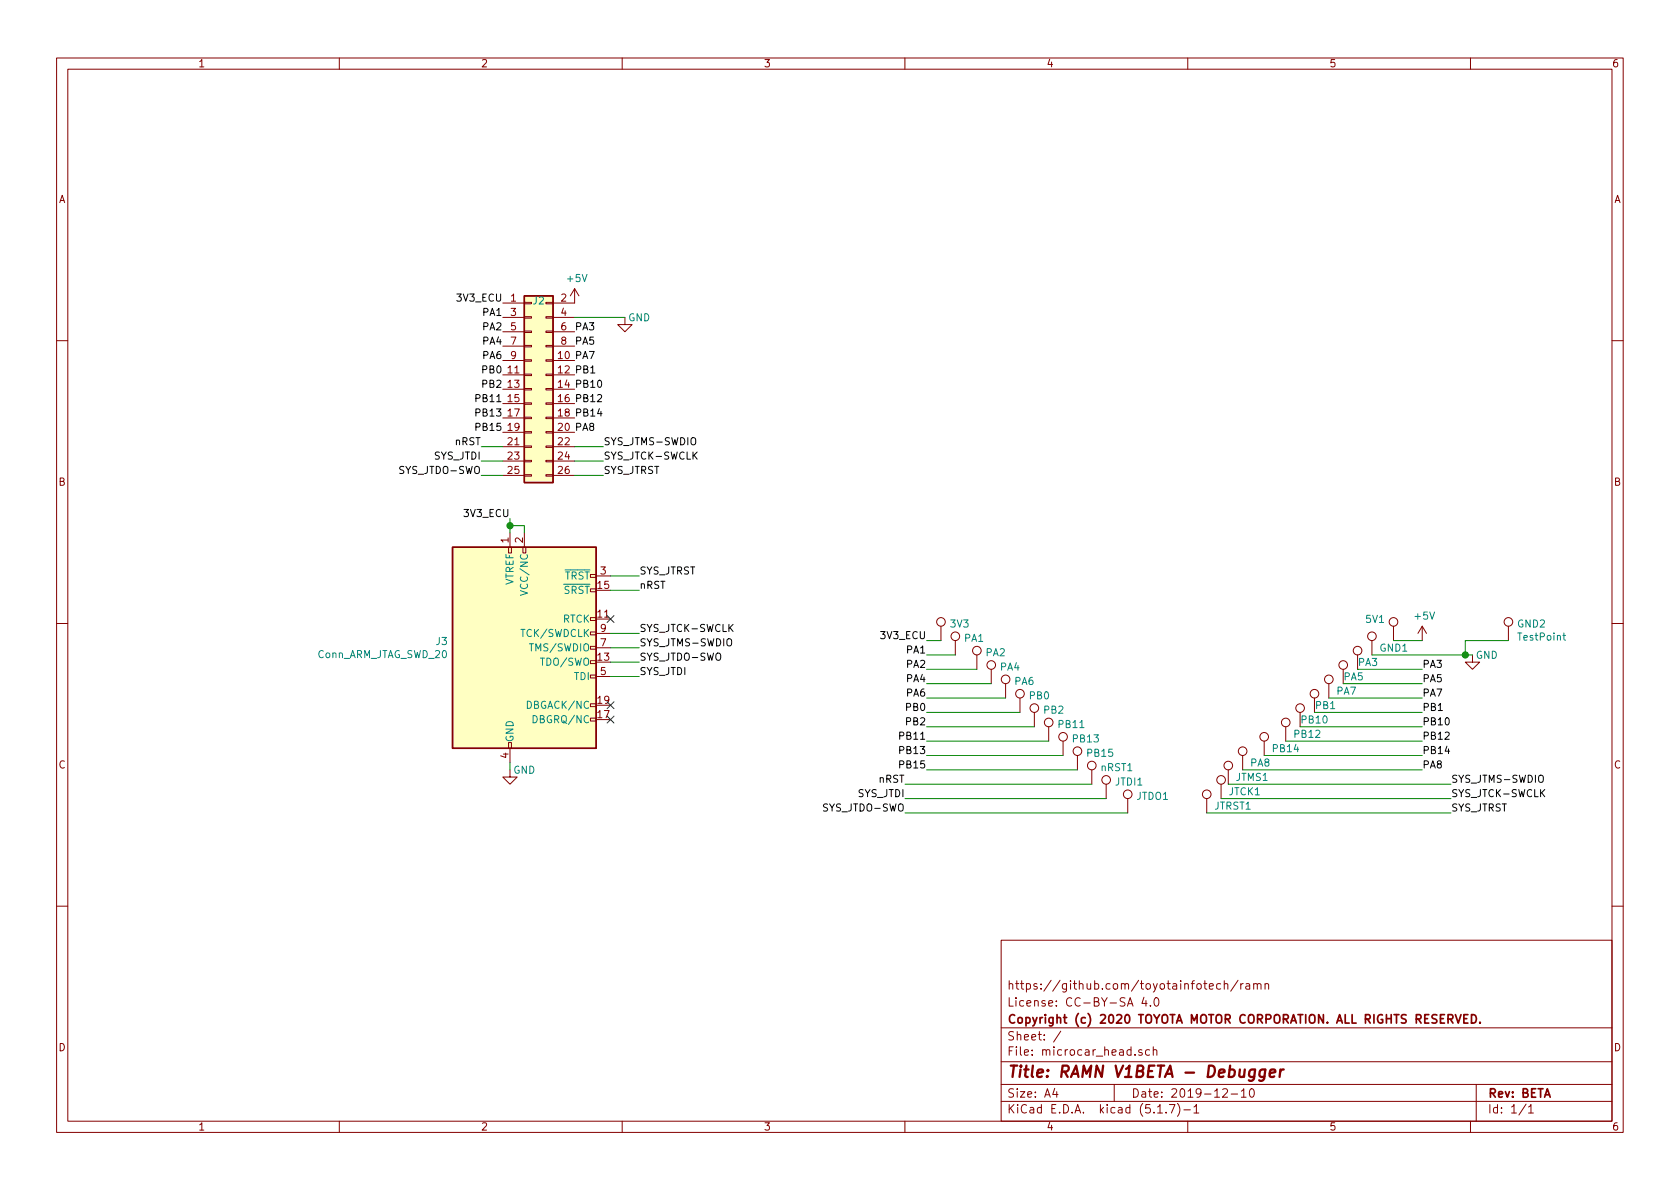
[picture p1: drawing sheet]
<svg xmlns="http://www.w3.org/2000/svg" width="297mm" height="210mm" viewBox="0 0 297 210" stroke-linecap="round" stroke-linejoin="round" font-family="sans-serif">
<g fill="none" stroke="#840000" stroke-width=".18">
<path d="M10 10.3h277v189.9h-277zM12 12.2h273v186.1h-273zM60 10.3v1.9M110 10.3v1.9M160 10.3v1.9M210 10.3v1.9M260 10.3v1.9M88.9 53.6h3.8M88.9 56.1h3.8M88.9 58.7h3.8M92.7 58.5h1.3v.3h-1.3zM92.7 56h1.3v.3h-1.3z"/>
<path d="M92.7 53.5h1.3v.2h-1.3zM96.5 58.5h1.3v.3h-1.3zM96.5 56h1.3v.3h-1.3zM96.5 53.5h1.3v.2h-1.3zM97.8 56.1h3.8M97.8 58.7h3.8M101.6 51v2.6h-3.8M101.6 51l-.8 1.3M101.6 51l.8 1.3M110.5 56.1v1.3h1.3l-1.3 1.3-1.3-1.3h1.3M10 60.2h2M88.9 63.7h3.8"/>
<path d="M88.9 66.3h3.8M88.9 68.8h3.8M88.9 71.4h3.8M88.9 73.9h3.8M88.9 76.4h3.8M88.9 79h3.8M88.9 61.2h3.8M92.7 73.8h1.3v.2h-1.3zM92.7 76.3h1.3v.3h-1.3zM92.7 78.9h1.3v.2h-1.3zM92.7 71.2h1.3v.3h-1.3zM92.7 66.2h1.3v.2h-1.3z"/>
<path d="M92.7 63.6h1.3v.3h-1.3zM92.7 61.1h1.3v.2h-1.3zM92.7 68.7h1.3v.3h-1.3zM96.5 73.8h1.3v.2h-1.3zM96.5 76.3h1.3v.3h-1.3zM96.5 78.9h1.3v.2h-1.3zM96.5 71.2h1.3v.3h-1.3zM96.5 66.2h1.3v.2h-1.3zM96.5 63.6h1.3v.3h-1.3zM96.5 61.1h1.3v.2h-1.3zM96.5 68.7h1.3v.3h-1.3zM97.8 63.7h3.8"/>
<path d="M97.8 66.3h3.8M97.8 68.8h3.8M97.8 71.4h3.8M97.8 73.9h3.8M97.8 76.4h3.8M97.8 79h3.8M97.8 61.2h3.8M285 60.2h2M88.9 81.5h3.8M88.9 84.1h3.8M89.9 96.8h.5v1h-.5zM90.2 94.2v2.6"/>
<path d="M92.5 96.8h.5v1h-.5zM92.7 81.4h1.3v.3h-1.3zM92.7 83.9h1.3v.3h-1.3zM92.7 94.2v2.6M96.5 81.4h1.3v.3h-1.3zM96.5 83.9h1.3v.3h-1.3zM97.8 81.5h3.8M97.8 84.1h3.8M10 110.3h2M104.4 111.8h1v.5h-1zM104.4 116.8h1v.5h-1zM104.4 114.3h1v.5h-1z"/>
<path d="M104.4 109.2h1v.5h-1zM104.4 104.1h1v.5h-1zM104.4 101.6h1v.5h-1zM104.4 119.4h1v.5h-1zM105.4 101.8h2.5M105.4 119.6h2.5M105.4 114.5h2.5M105.4 112h2.5M166.4 110.7v2.6M168.9 113.3v2.5M172.7 115.8v2.6M175.3 118.4v2.5"/>
<path d="M237.5 118.4v2.5M240 115.8v2.6M242.6 113.3v2.5M246.4 110.7v2.6M251.5 110.7l-.8 1.3M251.5 110.7v2.6M251.5 110.7l.7 1.3M260.3 115.8v1.3h1.3l-1.3 1.3-1.2-1.3h1.2M266.7 110.7v2.6M285 110.3h2M89.9 131.3h.5v1h-.5zM90.2 136.1v1.3h1.2l-1.2 1.3-1.3-1.3h1.3"/>
<path d="M90.2 132.3v2.6M104.4 127h1v.5h-1zM104.4 124.5h1v.5h-1zM177.8 120.9v2.5M180.3 123.4v2.6M182.9 126v2.5M185.4 128.5v2.6M188 131.1v2.5M190.5 133.6v2.5M193 136.1v2.6M195.6 138.7v2.5M215.9 138.7v2.5"/>
<path d="M217.2 136.1v2.6M219.7 133.6v2.5M223.5 131.1v2.5M227.3 128.5v2.6M229.9 126v2.5M232.4 123.4v2.6M234.9 120.9v2.5M199.4 141.2v2.6M213.4 141.2v2.6M10 160.2h2M177 166.3h108v32h-108zM202.3 176.3l-.4 1.1h.9"/>
<path d="M202.6 176.9v1M203.4 177.8v.1M204.2 176.6l.2-.2a.8 .8 0 0 1 .5 .8 .8 .8 0 0 1-.5 .7l-.2-.1-.2-.4zM213.8 174.4l.7-.1v-.3l-.5-.1-.2 .2 .1 .7h.6M215.8 174l-.4-.1-.3 .3 .1 .6 .2 .1 .4-.1M216.5 174.1l.2-.2 .3 .1 .1 .9M216.5 173.4v1.5M218.9 173.3l-1.3 2M219.4 173.9v1M219.8 173.9l-.4 .3M220.3 174h.6l.1 .9M221 174.3l-.6 .1a.29 .29 0 0 0-.2 .2 .29 .29 0 0 0 .2 .3l.6-.1"/>
<path d="M221.7 174.1l.2-.2 .3 .1 .1 .9M221.7 173.9v1M222.3 174.1a.36 .36 0 0 1 .3-.2 .36 .36 0 0 1 .4 .2v.8M223.7 174.1l.2-.2 .3 .1 .1 .9M223.7 173.9v1M285 160.2h2M60 198.3v1.9M110 198.3v1.9M160 198.3v1.9M177 194.8h108M177 191.8h108M177 187.8h108"/>
<path d="M177 181.8h108M186.5 192.5l-.4 1h1M186.8 193v1M187.6 182.3l-1.3 2M197 191.8v3M200.7 186.5v.1M201.9 185.7a.37 .37 0 0 0-.6 .1l.1 .2 .5 .2 .1 .1-.2 .3-.5-.1M203.3 185.7l-.5-.1-.3 .3 .1 .6 .2 .1 .5-.1M203.9 185.7h.1a.37 .37 0 0 1 .5 .1v.8M203.9 185.1v1.5M204.7 196.8h.8M206.2 196.7v.1"/>
<path d="M206.8 195.3h.9l-.6 1.5M208.2 195.1a1.71 1.71 0 0 1 0 2.3M209.3 196.3h1.2M210 198.3v1.9M211.1 195.8l.4-.5v1.5M211.1 196.8h.9M216.2 192.7l.2-.2h.4l.2 .5-.9 1h.9M217.7 193.5h1.1M219.5 193l.4-.5v1.5M219.5 194h.8M221.1 192.6l.2-.1a.8 .8 0 0 1 .5 .8 .8 .8 0 0 1-.5 .7 1 1 0 0 1-.2-1.4zM260 198.3v1.9"/>
<path d="M261 191.8v6.5M269.8 195.2l-1.2 2M270.3 195.8l.4-.5v1.5M270.3 196.8h.8"/>
<circle cx="166.4" cy="110" r=".76"/>
<circle cx="168.9" cy="112.5" r=".76"/>
<circle cx="172.7" cy="115.1" r=".76"/>
<circle cx="175.3" cy="117.6" r=".76"/>
<circle cx="237.5" cy="117.6" r=".76"/>
<circle cx="240" cy="115.1" r=".76"/>
<circle cx="242.6" cy="112.5" r=".76"/>
<circle cx="246.4" cy="110" r=".76"/>
<circle cx="266.7" cy="110" r=".76"/>
<circle cx="177.8" cy="120.1" r=".76"/>
<circle cx="180.3" cy="122.7" r=".76"/>
<circle cx="182.9" cy="125.2" r=".76"/>
<circle cx="185.4" cy="127.8" r=".76"/>
<circle cx="188" cy="130.3" r=".76"/>
<circle cx="190.5" cy="132.8" r=".76"/>
<circle cx="193" cy="135.4" r=".76"/>
<circle cx="195.6" cy="137.9" r=".76"/>
<circle cx="215.9" cy="137.9" r=".76"/>
<circle cx="217.2" cy="135.4" r=".76"/>
<circle cx="219.7" cy="132.8" r=".76"/>
<circle cx="223.5" cy="130.3" r=".76"/>
<circle cx="227.3" cy="127.8" r=".76"/>
<circle cx="229.9" cy="125.2" r=".76"/>
<circle cx="232.4" cy="122.7" r=".76"/>
<circle cx="234.9" cy="120.1" r=".76"/>
<circle cx="199.4" cy="140.5" r=".76"/>
<circle cx="213.4" cy="140.5" r=".76"/>
</g>
<path d="M223.7 189.1l-.2 1.6a.6 .6 0 0 1-.9 .3M223.7 189.2a.68 .68 0 0 0-1 .3v.6l.1 .2 .2 .1 .6-.1M224.5 189.8l1-.2-.1-.4h-.7l-.2 1 .2 .2 .6-.1M226.4 189.1l-.2 1.3M227 189.1a.5 .5 0 0 0-.6 .4" fill="none" stroke="#840000" stroke-width=".41"/>
<path d="M257.3 179.4l.5 1.5 .5-1.5M259.5 179.4h-.7v1.5h.7M260.2 179.4a.76 .76 0 0 1 .8 .8 .76 .76 0 0 1-.8 .7zM258.8 180.1h.5M261.7 180.8v.1" fill="none" stroke="#840000" stroke-width=".3"/>
<g fill="#ffffc2" stroke="#ffffc2" stroke-width=".18">
<path d="M92.7 52.3h5.1v33h-5.1z"/>
<path d="M80 96.8h25.4v35.5h-25.4z"/>
</g>
<path d="M92.7 52.3h5.1v33h-5.1zM80 96.8h25.4v35.5h-25.4z" fill="none" stroke="#840000" stroke-width=".25"/>
<path d="M92 104.4l1.3 .5-1.3 .4M276.3 112.4h.5M276.5 111.9v1.1l.3 .2M94.3 126.5a.64 .64 0 0 1 .7 .7 .64 .64 0 0 1-.7 .6z" fill="none" stroke="#008484" stroke-width=".18"/>
<g fill="none" stroke="#008400" stroke-width=".18">
<path d="M101.6 56.1h8.9M85.1 79h3.8M101.6 79h5.1M85.1 81.5h3.8M85.1 84.1h3.8M90.2 91.7v2.5M90.2 93h2.5v1.2M101.6 81.5h5.1M101.6 84.1h5.1M107.9 101.8h5.1M107.9 104.4h5.1M107.9 117.1h5.1"/>
<path d="M107.9 112h5.1M107.9 114.5h5.1M107.9 119.6h5.1M163.8 115.8h5.1M163.8 118.4h8.9M163.8 113.3h2.6M240 118.4h11.5M242.6 115.8h17.7M246.4 113.3h5.1M266.7 113.3h-7.6v2.5M90.2 134.9v1.2M160 138.7h33"/>
<path d="M163.8 133.6h24.2M163.8 136.1h26.7M163.8 131.1h21.6M163.8 128.5h19.1M163.8 126h16.5M163.8 123.4h14M163.8 120.9h11.5M217.2 138.7h39.3M219.7 136.1h31.8M223.5 133.6h28M227.3 131.1h24.2M229.9 128.5h21.6"/>
<path d="M232.4 126h19.1M234.9 123.4h16.6M237.5 120.9h14M160 141.2h35.6M160 143.8h39.4M213.4 143.8h43.1M215.9 141.2h40.6"/>
</g>
<path d="M122.2 77.6a.45 .45 0 0 1 .8 0 .88 .88 0 0 1-.3 1.1l-.3-.1a1.07 1.07 0 0 1-.2-1zM123.3 79.9l-.8 .8M122.7 80.5l.6 .7M128.6 113.1a.45 .45 0 0 1 .7 0 .88 .88 0 0 1-.2 1.1h-.4a1.07 1.07 0 0 1-.1-1.1zM129.1 111l.5 .7M129.6 110.4l-.7 .7M272.1 137.3a.45 .45 0 0 1 .7 0 .88 .88 0 0 1-.2 1h-.4a1.07 1.07 0 0 1-.1-1zM273.1 139.6l-.7 .8M272.6 140.2l.5 .7" fill="none" stroke="#000" stroke-width=".18"/>
<g fill="#008400" stroke="#008400" stroke-width=".25">
<circle cx="90.2" cy="93" r=".51"/>
<circle cx="259.1" cy="115.8" r=".51"/>
</g>
<path d="M107.3 108.9l1.3 1.2M108.6 108.9l-1.3 1.2M107.3 126.6l1.3 1.3M107.3 124.1l1.3 1.2M108.6 126.6l-1.3 1.3M108.6 124.1l-1.3 1.2" fill="none" stroke="#000084" stroke-width=".18"/>
<text font-size="2.8" fill="#840000" x="178" y="190.5">Title: RAMN V1BETA - Debugger</text>
<g font-size="2.1" fill="#840000">
<text x="178" y="178">License: CC-BY-SA 4.0</text>
<text x="178" y="175">https://github.com/toyotainfotech/ramn</text>
<text x="178" y="184">Sheet: /</text>
<text x="178" y="181">Copyright (c) 2020 TOYOTA MOTOR CORPORATION. ALL RIGHTS RESERVED.</text>
<text x="178" y="186.7">File: microcar_head.sch</text>
<text x="178" y="196.9">KiCad E.D.A. kicad (5.1.7)-1</text>
<text x="178" y="194.1">Size: A4</text>
<text x="200" y="194.1">Date: 2019-12-10</text>
<text x="263" y="194.1">Rev: BETA</text>
<text x="263" y="196.9">Id: 1/1</text>
</g>
<g font-size="1.8" fill="#840000">
<text x="35" y="11.9">1</text>
<text x="85" y="11.9">2</text>
<text x="135" y="11.9">3</text>
<text x="185" y="11.9">4</text>
<text x="235" y="11.9">5</text>
<text x="285" y="11.9">6</text>
<text x="10.4" y="35.9">A</text>
<text x="285.4" y="35.9">A</text>
<text x="90.3" y="53.3">1</text>
<text x="99.2" y="53.3">2</text>
<text x="90.3" y="55.9">3</text>
<text x="90.3" y="58.4">5</text>
<text x="99.2" y="55.9">4</text>
<text x="99.2" y="58.4">6</text>
<text x="90.3" y="61">7</text>
<text x="90.3" y="63.5">9</text>
<text x="99.2" y="61">8</text>
<text x="89.8" y="66">11</text>
<text x="89.8" y="68.6">13</text>
<text x="89.8" y="71.1">15</text>
<text x="89.8" y="73.7">17</text>
<text x="89.8" y="76.2">19</text>
<text x="89.8" y="78.7">21</text>
<text x="89.8" y="81.3">23</text>
<text x="89.8" y="83.8">25</text>
<text x="98.7" y="78.7">22</text>
<text x="98.7" y="81.3">24</text>
<text x="98.7" y="83.8">26</text>
<text x="10.4" y="85.9">B</text>
<text x="285.4" y="85.9">B</text>
<text x="89.9" y="96" transform="rotate(-90 89.9 96)">1</text>
<text x="92.5" y="96" transform="rotate(-90 92.5 96)">2</text>
<text x="106.2" y="101.6">3</text>
<text x="105.7" y="104.1">15</text>
<text x="105.7" y="109.2">11</text>
<text x="106.2" y="111.8">9</text>
<text x="105.7" y="116.8">13</text>
<text x="106.2" y="119.4">5</text>
<text x="106.2" y="114.3">7</text>
<text x="105.7" y="124.5">19</text>
<text x="105.7" y="127">17</text>
<text x="10.4" y="135.9">C</text>
<text x="89.9" y="134.1" transform="rotate(-90 89.9 134.1)">4</text>
<text x="285.4" y="135.9">C</text>
<text x="10.4" y="185.9">D</text>
<text x="285.4" y="185.9">D</text>
<text x="35" y="199.9">1</text>
<text x="85" y="199.9">2</text>
<text x="135" y="199.9">3</text>
<text x="185" y="199.9">4</text>
<text x="235" y="199.9">5</text>
<text x="285" y="199.9">6</text>
</g>
<g font-size="1.8">
<text x="81" y="53.3">3V3_ECU</text>
<text x="85.5" y="58.4">PA2</text>
<text x="85.5" y="55.9">PA1</text>
<text x="101.6" y="58.4">PA3</text>
<text x="85.5" y="63.5">PA6</text>
<text x="85.5" y="61">PA4</text>
<text x="98.7" y="63.5">10 PA7</text>
<text x="101.6" y="61">PA5</text>
<text x="84.5" y="71.1">PB11</text>
<text x="85.5" y="68.6">PB2</text>
<text x="85.5" y="66">PB0</text>
<text x="98.7" y="66">12 PB1</text>
<text x="98.7" y="68.6">14 PB10</text>
<text x="98.7" y="71.1">16 PB12</text>
<text x="84.5" y="73.7">PB13</text>
<text x="84.5" y="76.2">PB15</text>
<text x="98.7" y="73.7">18 PB14</text>
<text x="98.7" y="76.2">20 PA8</text>
<text x="71" y="83.8">SYS_JTDO-SWO</text>
<text x="76.7" y="81.3">SYS_JTDI</text>
<text x="80.5" y="78.7">nRST</text>
<text x="106.7" y="78.7">SYS_JTMS-SWDIO</text>
<text x="106.7" y="81.3">SYS_JTCK-SWCLK</text>
<text x="106.7" y="83.8">SYS_JTRST</text>
<text x="82.3" y="91.4">3V3_ECU</text>
<text x="113" y="101.6">SYS_JTRST</text>
<text x="113" y="104.1">nRST</text>
<text x="113" y="111.8">SYS_JTCK-SWCLK</text>
<text x="156" y="113">3V3_ECU</text>
<text x="113" y="114.3">SYS_JTMS-SWDIO</text>
<text x="113" y="119.4">SYS_JTDI</text>
<text x="113" y="116.8">SYS_JTDO-SWO</text>
<text x="160.4" y="118.1">PA2</text>
<text x="160.4" y="115.6">PA1</text>
<text x="251.5" y="118.1">PA3</text>
<text x="160.4" y="123.2">PA6</text>
<text x="160.4" y="120.6">PA4</text>
<text x="160.4" y="125.7">PB0</text>
<text x="251.5" y="125.7">PB1</text>
<text x="251.5" y="120.6">PA5</text>
<text x="251.5" y="123.2">PA7</text>
<text x="159.4" y="130.8">PB11</text>
<text x="160.4" y="128.3">PB2</text>
<text x="251.5" y="130.8">PB12</text>
<text x="251.5" y="128.3">PB10</text>
<text x="159.4" y="133.3">PB13</text>
<text x="159.4" y="135.9">PB15</text>
<text x="251.5" y="133.3">PB14</text>
<text x="251.5" y="135.9">PA8</text>
<text x="146" y="143.5">SYS_JTDO-SWO</text>
<text x="151.7" y="141">SYS_JTDI</text>
<text x="155.4" y="138.4">nRST</text>
<text x="256.5" y="138.4">SYS_JTMS-SWDIO</text>
<text x="256.5" y="141">SYS_JTCK-SWCLK</text>
<text x="256.5" y="143.5">SYS_JTRST</text>
</g>
<g font-size="1.8" fill="#008484">
<text x="94.3" y="53.8">J2</text>
<text x="100.4" y="49.9">+5V</text>
<text x="111.1" y="56.8">GND</text>
<text x="90.8" y="103.6" transform="rotate(-90 90.8 103.6)">VTREF</text>
<text x="93.3" y="104.6" transform="rotate(-90 93.3 104.6)">VCC/NC</text>
<text x="99.7" y="105">SRST</text>
<text x="99.8" y="102.5">TRST</text>
<text x="92.5" y="112.6">TCK/SWDCLK</text>
<text x="99.5" y="110.1">RTCK</text>
<text x="168.1" y="111">3V3</text>
<text x="170.5" y="113.5">PA1</text>
<text x="241.6" y="110.2">5V1</text>
<text x="250.2" y="109.6">+5V</text>
<text x="268.4" y="111">GND2</text>
<text x="268.6" y="113.3">TestPoint</text>
<text x="56" y="116.4">Conn_ARM_JTAG_SWD_20</text>
<text x="77.1" y="114.1">J3</text>
<text x="94.2" y="115.2">TMS/SWDIO</text>
<text x="95.9" y="117.7">TDO/SWO</text>
<text x="174.3" y="116">PA2</text>
<text x="176.9" y="118.6">PA4</text>
<text x="240.2" y="117.8">PA3</text>
<text x="244" y="115.2">GND1</text>
<text x="260.9" y="116.5">GND</text>
<text x="93.6" y="125.3">DBGACK/NC</text>
<text x="101.5" y="120.3">TDI</text>
<text x="179.4" y="121.1">PA6</text>
<text x="182.1" y="123.7">PB0</text>
<text x="232.7" y="125.4">PB1</text>
<text x="236.4" y="122.9">PA7</text>
<text x="237.6" y="120.3">PA5</text>
<text x="90.8" y="131.3" transform="rotate(-90 90.8 131.3)">GND</text>
<text x="94.8" y="127.9">DBGRQ/NC</text>
<text x="184.6" y="126.2">PB2</text>
<text x="187.2" y="128.7">PB11</text>
<text x="189.8" y="131.3">PB13</text>
<text x="228.9" y="130.5">PB12</text>
<text x="230.2" y="127.9">PB10</text>
<text x="90.8" y="136.8">GND</text>
<text x="192.3" y="133.8">PB15</text>
<text x="194.7" y="136.4">nRST1</text>
<text x="221.1" y="135.6">PA8</text>
<text x="225.1" y="133">PB14</text>
<text x="197.2" y="138.9">JTDI1</text>
<text x="201" y="141.4">JTDO1</text>
<text x="214.7" y="143.2">JTRST1</text>
<text x="217.3" y="140.6">JTCK1</text>
<text x="218.6" y="138.1">JTMS1</text>
</g>
</svg>
